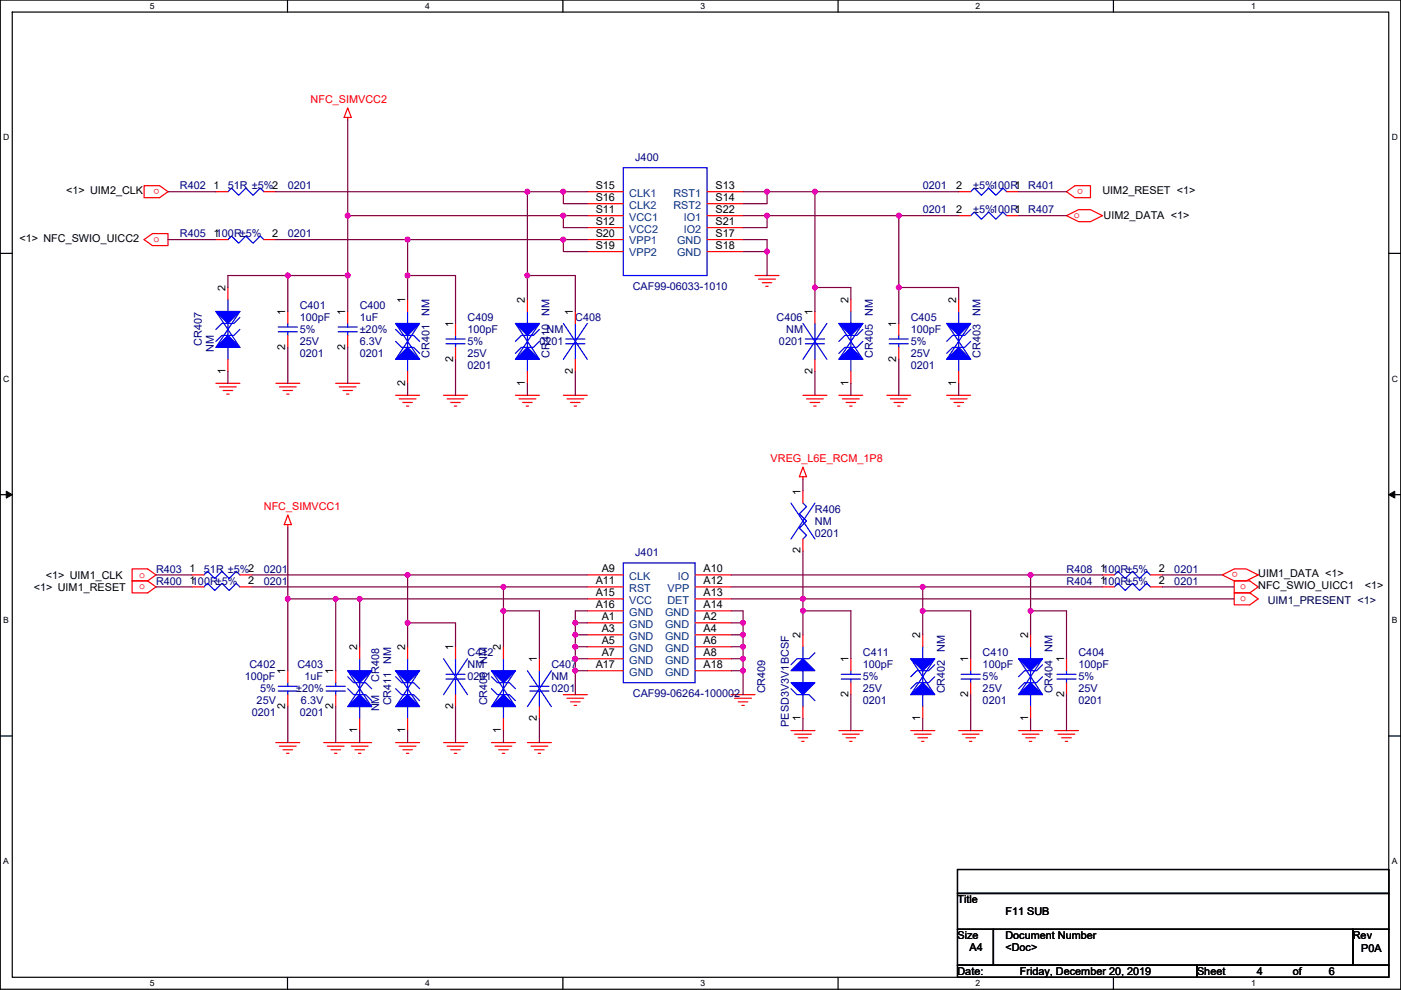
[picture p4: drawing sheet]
<svg xmlns="http://www.w3.org/2000/svg" width="297mm" height="210mm" viewBox="0 0 297 210" stroke-linecap="round" stroke-linejoin="round" font-family="sans-serif">
<path d="M.1 0h296.9v209.8h-296.9zM2.6 2.6h291.8v204.7h-291.8z" fill="none" stroke="#000" stroke-width=".25"/>
<g fill="#fff">
<path d="M31.8 .3h1v2h-1z"/>
<path d="M31.8 207.5h1v2.1h-1z"/>
</g>
<path d="M61 0v2.6M61 207.3v2.5" fill="none" stroke="#000" stroke-width=".25"/>
<g fill="#fff">
<path d="M90.1 .3h1v2h-1z"/>
<path d="M90.1 207.5h1v2.1h-1z"/>
</g>
<path d="M119.3 0v2.6M119.3 207.3v2.5" fill="none" stroke="#000" stroke-width=".25"/>
<g fill="#fff">
<path d="M148.5 .3h1v2h-1z"/>
<path d="M148.5 207.5h1v2.1h-1z"/>
</g>
<path d="M177.7 0v2.6M177.7 207.3v2.5" fill="none" stroke="#000" stroke-width=".25"/>
<g fill="#fff">
<path d="M206.9 .3h1v2h-1z"/>
<path d="M206.9 207.5h1v2.1h-1z"/>
</g>
<path d="M236.1 0v2.6M236.1 207.3v2.5" fill="none" stroke="#000" stroke-width=".25"/>
<g fill="#fff">
<path d="M265.2 .3h1v2h-1z"/>
<path d="M265.2 207.5h1v2.1h-1z"/>
<path d="M.7 28.2h1.3v2h-1.3z"/>
<path d="M295.1 28.2h1.3v2h-1.3z"/>
<path d="M.7 79.3h1.3v2.1h-1.3z"/>
<path d="M295.1 79.3h1.3v2.1h-1.3z"/>
</g>
<path d="M.1 53.7h2.5M294.4 53.7h2.6" fill="none" stroke="#000" stroke-width=".25"/>
<g fill="#fff">
<path d="M.7 130.5h1.2v2h-1.2z"/>
<path d="M295.1 130.5h1.2v2h-1.2z"/>
</g>
<path d="M.1 104.9h2.5M294.4 104.9h2.6" fill="none" stroke="#000" stroke-width=".25"/>
<path d="M1.3 104.2l1.3 .7-1.3 .7zM294.4 104.9l1.3-.7v1.4z" fill="#000" stroke="#000" stroke-width=".21"/>
<g fill="#fff">
<path d="M.7 181.7h1.2v2h-1.2z"/>
<path d="M295.1 181.7h1.2v2h-1.2z"/>
</g>
<path d="M.1 156.1h2.5M294.4 156.1h2.6M203 184.4h91.4v5.1h-91.4zM203 189.5h91.4v7.6h-91.4zM203 197.1h7.6v7.6h-7.6zM210.6 197.1h76.2v7.6h-76.2zM286.8 197.1h7.6v7.6h-7.6zM203 204.7h50.8v2.6h-50.8zM253.8 204.7h40.6v2.6h-40.6z" fill="none" stroke="#000" stroke-width=".25"/>
<g fill="none" stroke="#f00" stroke-width=".25">
<path d="M30.5 39.4h3.3l1.8 1.3-1.8 1.2h-3.3zM73.7 22.9l.8 2h-1.5zM73.7 24.9v.5M30.5 50.8l1.8-1.2h3.3v2.5h-3.3zM45.8 50.8h2.5M45.8 40.7h2.5M55.9 50.8h2.6M55.9 40.7h2.6M124.5 50.8h7.6M124.5 45.7h7.6M124.5 40.7h7.6M124.5 48.3h7.6"/>
<path d="M124.5 43.2h7.6M124.5 53.4h7.6M149.9 45.7h7.6M149.9 40.7h7.6M149.9 53.4h7.6M149.9 50.8h7.6M149.9 48.3h7.6M149.9 43.2h7.6M160.1 58.4h5.1M160.8 59.2h3.6M161.6 60h2M203.3 45.7h2.5"/>
<path d="M203.3 40.7h2.5M213.4 45.7h2.6M213.4 40.7h2.6M226.1 45.7l2.6-1.2h2.5l2.5 1.2-2.5 1.3h-2.5zM226.1 40.7l1.8-1.3h3.3v2.5h-3.3zM48.3 76.2v2.6M48.3 61v2.5M61 66.1v2.5M61 71.1v2.6M73.7 66.1v2.5M73.7 71.1v2.6M86.4 63.5v2.6"/>
<path d="M86.4 78.8v2.5M96.6 68.6v2.5M96.6 73.7v2.5M111.8 78.8v2.5M111.8 63.5v2.6M122 66.1v2.5M122 76.2v2.6M162.4 60.7h.5M172.8 66.1v2.5M172.8 76.2v2.6M180.4 78.8v2.5M180.4 63.5v2.6"/>
<path d="M190.6 68.6v2.5M190.6 73.7v2.5M203.3 78.8v2.5M203.3 63.5v2.6M45.8 81.3h5.1M46.5 82.1h3.6M47.3 82.8h2M48.1 83.6h.5M58.5 81.3h5.1M59.2 82.1h3.6M60 82.8h2M60.8 83.6h.5"/>
<path d="M71.2 81.3h5.1M71.9 82.1h3.6M72.7 82.8h2M73.5 83.6h.5M83.9 83.8h5.1M84.6 84.6h3.6M85.4 85.4h2M86.2 86.1h.5M94 83.8h5.1M94.8 84.6h3.6M95.6 85.4h2M96.3 86.1h.5"/>
<path d="M109.3 83.8h5.1M110 84.6h3.6M110.8 85.4h2M111.6 86.1h.5M119.4 83.8h5.1M120.2 84.6h3.6M121 85.4h2M121.7 86.1h.5M170.2 83.8h5.1M170.2 99.1l.8 2h-1.5zM171 84.6h3.6M171.8 85.4h2"/>
<path d="M172.5 86.1h.5M177.9 83.8h5M178.6 84.6h3.6M179.4 85.4h2M180.1 86.1h.6M188 83.8h5.1M188.8 84.6h3.5M189.5 85.4h2.1M190.3 86.1h.5M200.7 83.8h5.1M201.5 84.6h3.5M202.2 85.4h2.1"/>
<path d="M203 86.1h.5M61 109.2l.8 2.1h-1.5zM61 111.3v.5M170.2 104.2v2.5M170.2 114.3v2.6M170.2 101.1v.5M28 120.7h3.3l1.8 1.2-1.8 1.3h-3.3zM28 123.2h3.3l1.8 1.3-1.8 1.3h-3.3zM40.7 124.5h2.5M40.7 121.9h2.5M50.9 124.5h2.5M50.9 121.9h2.5"/>
<path d="M76.3 137.2v2.5M86.4 137.2v2.5M96.6 137.2v2.5M106.7 137.2v2.5M114.4 139.7v2.6M124.5 127h7.6M124.5 124.5h7.6M124.5 121.9h7.6M124.5 129.6h7.6M124.5 132.1h7.6M124.5 134.6h7.6M124.5 137.2h7.6"/>
<path d="M124.5 139.7h7.6M147.4 121.9h7.6M147.4 124.5h7.6M147.4 127h7.6M147.4 129.6h7.6M147.4 132.1h7.6M147.4 134.6h7.6M147.4 137.2h7.6M147.4 139.7h7.6M170.2 134.6v2.6M180.4 139.7v2.6M195.6 134.6v2.6"/>
<path d="M205.8 139.7v2.6M218.5 134.6v2.6M226.1 139.7v2.6M233.7 121.9h2.6M233.7 124.5h2.6M243.9 121.9h2.5M243.9 124.5h2.5M259.1 121.9l2.6-1.2h2.5l2.6 1.2-2.6 1.3h-2.5zM261.7 125.8h3.3l1.8 1.2-1.8 1.3h-3.3zM261.7 123.2h3.3l1.8 1.3-1.8 1.3h-3.3zM58.5 157.5h5.1M59.2 158.3h3.6"/>
<path d="M60 159h2M60.8 159.8h.5M61 142.3v2.5M61 147.3v2.6M68.6 157.5h10.2M69.4 158.3h3.6M70.2 159h2M70.9 159.8h.5M71.2 142.3v2.5M71.2 147.3v2.6M74.5 158.3h3.5M75.2 159h2.1"/>
<path d="M76 159.8h.5M76.3 152.4v2.6M83.9 157.5h5.1M84.6 158.3h3.6M85.4 159h2M86.2 159.8h.5M86.4 152.4v2.6M94 157.5h5.1M94.8 158.3h3.6M95.6 159h2M96.3 159.8h.5M96.6 147.3v2.6"/>
<path d="M104.2 157.5h5.1M105 158.3h3.5M105.7 159h2.1M106.5 159.8h.5M106.7 152.4v2.6M111.8 157.5h5.1M112.6 158.3h3.5M113.3 159h2.1M114.1 159.8h.5M114.4 149.9v2.5M119.4 147.3h5.1M120.2 148.1h3.6"/>
<path d="M121 148.9h2M121.7 149.6h.5M124.5 142.3h7.6M147.4 142.3h7.6M155 147.3h5.1M155.8 148.1h3.5M156.5 148.9h2.1M157.3 149.6h.5M167.7 155h5.1M168.5 155.7h3.5M169.2 156.5h2.1M170 157.2h.5"/>
<path d="M170.2 149.9v2.5M177.9 155h5M178.6 155.7h3.6M179.4 156.5h2M180.1 157.2h.6M180.4 144.8v2.5M193.1 155h5.1M193.9 155.7h3.5M194.6 156.5h2.1M195.4 157.2h.5M195.6 149.9v2.5M203.3 155h5"/>
<path d="M204 155.7h3.6M204.8 156.5h2M205.5 157.2h.6M205.8 144.8v2.5M216 155h5M216.7 155.7h3.6M217.5 156.5h2M218.2 157.2h.6M218.5 149.9v2.5M223.6 155h5.1M224.3 155.7h3.6M225.1 156.5h2"/>
<path d="M225.9 157.2h.5M226.1 144.8v2.5"/>
</g>
<g fill="#00f" stroke="#00f" stroke-width=".25">
<path d="M104.2 149.9l2.5-2.6 2.6 2.6z" fill-rule="evenodd"/>
<path d="M104.2 142.3h5.1l-2.6 2.5z" fill-rule="evenodd"/>
<path d="M180.4 73.7l2.5 2.5h-5z" fill-rule="evenodd"/>
<path d="M177.9 68.6h5l-2.5 2.5z" fill-rule="evenodd"/>
<path d="M83.9 149.9l2.5-2.6 2.6 2.6z" fill-rule="evenodd"/>
<path d="M83.9 142.3h5.1l-2.6 2.5z" fill-rule="evenodd"/>
<path d="M203.3 73.7l2.5 2.5h-5.1z" fill-rule="evenodd"/>
<path d="M200.7 68.6h5.1l-2.5 2.5z" fill-rule="evenodd"/>
<path d="M167.7 144.8h5.1l-2.6 2.5z" fill-rule="evenodd"/>
<path d="M170.2 139.7l2.6 2.6h-5.1z" fill-rule="evenodd"/>
<path d="M195.6 144.8l2.6 2.5h-5.1z" fill-rule="evenodd"/>
<path d="M193.1 139.7h5.1l-2.6 2.6z" fill-rule="evenodd"/>
<path d="M218.5 144.8l2.5 2.5h-5z" fill-rule="evenodd"/>
<path d="M216 139.7h5l-2.5 2.6z" fill-rule="evenodd"/>
<path d="M45.8 73.7l2.5-2.6 2.6 2.6z" fill-rule="evenodd"/>
<path d="M45.8 66.1h5.1l-2.6 2.5z" fill-rule="evenodd"/>
<path d="M73.7 149.9l2.6-2.6 2.5 2.6z" fill-rule="evenodd"/>
<path d="M73.7 142.3h5.1l-2.5 2.5z" fill-rule="evenodd"/>
<path d="M83.9 68.6h5.1l-2.6 2.5z" fill-rule="evenodd"/>
<path d="M83.9 76.2l2.5-2.5 2.6 2.5z" fill-rule="evenodd"/>
<path d="M111.8 73.7l2.6 2.5h-5.1z" fill-rule="evenodd"/>
<path d="M109.3 68.6h5.1l-2.6 2.5z" fill-rule="evenodd"/>
</g>
<g fill="none" stroke="#00f" stroke-width=".25">
<path d="M132.1 35.6h17.8v22.8h-17.8zM48.3 50.8l.8-.7 1.5 1.5 1.5-1.5 1.6 1.5 1.5-1.5 .7 .7M48.3 40.7l.8-.8 1.5 1.5 1.5-1.5 1.6 1.5 1.5-1.5 .7 .8M205.8 45.7l.8-.7 1.5 1.5 1.5-1.5 1.5 1.5 1.6-1.5 .7 .7M205.8 40.7l.8-.8 1.5 1.5 1.5-1.5 1.5 1.5 1.6-1.5 .7 .8M45.8 66.1l5.1 7.6M48.3 73.7v2.5M48.3 68.6v2.5M48.3 63.5v2.6M50.9 69.9l-1.3 1.2h-2.5l-1.3 1.3M50.9 67.3l-1.3 1.3h-2.5l-1.3 1.3M50.9 66.1l-5.1 7.6"/>
<path d="M59 69.4h4.1M59 70.4h4.1M61 68.6v.8M61 70.4v.7M71.7 69.4h4.1M71.7 70.4h4.1M73.7 68.6v.8M73.7 70.4v.7M83.9 69.9l1.3 1.2h2.5l1.3 1.3M83.9 72.4l1.3 1.3h2.5l1.3 1.3M83.9 68.6l5.1 7.6M86.4 66.1v2.5"/>
<path d="M86.4 71.1v2.6M86.4 76.2v2.6M89 68.6l-5.1 7.6M94.5 71.9h4.1M94.5 72.9h4.1M96.6 71.1v.8M96.6 72.9v.8M109.3 68.6l5.1 7.6M111.8 66.1v2.5M111.8 76.2v2.6M111.8 71.1v2.6M114.4 68.6l-5.1 7.6"/>
<path d="M114.4 69.9l-1.3 1.2h-2.5l-1.3 1.3M114.4 72.4l-1.3 1.3h-2.5l-1.3 1.3M119.4 68.6l5.1 7.6M119.9 71.9h4.1M119.9 72.9h4.1M122 68.6v3.3M122 72.9v3.3M124.5 68.6l-5.1 7.6M170.2 68.6l5.1 7.6M170.7 71.9h4.1M170.7 72.9h4.1M172.8 68.6v3.3"/>
<path d="M172.8 72.9v3.3M175.3 68.6l-5.1 7.6M177.9 68.6l5 7.6M180.4 76.2v2.6M180.4 71.1v2.6M180.4 66.1v2.5M182.9 72.4l-1.2 1.3h-2.6l-1.2 1.3M182.9 68.6l-5 7.6M182.9 69.9l-1.2 1.2h-2.6l-1.2 1.3M188.5 71.9h4.1M188.5 72.9h4.1M190.6 71.1v.8"/>
<path d="M190.6 72.9v.8M200.7 68.6l5.1 7.6M203.3 66.1v2.5M203.3 76.2v2.6M203.3 71.1v2.6M205.8 68.6l-5.1 7.6M205.8 69.9l-1.3 1.2h-2.5l-1.3 1.3M205.8 72.4l-1.3 1.3h-2.5l-1.3 1.3M132.1 119.4h15.3v25.4h-15.3zM167.7 106.7l5.1 7.6M170.2 106.7l.8 .8-1.5 1.5 1.5 1.5-1.5 1.5 1.5 1.6-.8 .7M172.8 106.7l-5.1 7.6"/>
<path d="M43.2 124.5l.8-.8 1.5 1.5 1.6-1.5 1.5 1.5 1.5-1.5 .8 .8M43.2 121.9l.8-.7 1.5 1.5 1.6-1.5 1.5 1.5 1.5-1.5 .8 .7M76.3 139.7v2.6M86.4 139.7v2.6M94 139.7l5.1 7.6M96.6 139.7v3.3M99.1 139.7l-5.1 7.6M106.7 139.7v2.6M170.2 137.2v2.5M172.8 138.5l-1.3 1.2h-2.5l-1.3 1.3M193.1 139.7l5.1 7.6M195.6 137.2v2.5"/>
<path d="M198.2 139.7l-5.1 7.6M216 139.7l5 7.6M218.5 137.2v2.5M221 139.7l-5 7.6M236.3 121.9l.7-.7 1.6 1.5 1.5-1.5 1.5 1.5 1.5-1.5 .8 .7M236.3 124.5l.7-.8 1.6 1.5 1.5-1.5 1.5 1.5 1.5-1.5 .8 .8M59 145.6h4.1M59 146.6h4.1M61 144.8v.8M61 146.6v.7M69.1 145.6h4.1M69.1 146.6h4.1"/>
<path d="M71.2 144.8v.8M71.2 146.6v.7M73.7 142.3l5.1 7.6M73.7 143.5l1.3 1.3h2.5l1.3 1.3M73.7 146.1l1.3 1.2h2.5l1.3 1.3M76.3 149.9v2.5M76.3 144.8v2.5M78.8 142.3l-5.1 7.6M83.9 146.1l1.3 1.2h2.5l1.3 1.3M83.9 142.3l5.1 7.6M83.9 143.5l1.3 1.3h2.5l1.3 1.3M86.4 149.9v2.5"/>
<path d="M86.4 144.8v2.5M89 142.3l-5.1 7.6M94.5 143h4.1M94.5 144h4.1M96.6 144v3.3M104.2 143.5l1.3 1.3h2.5l1.3 1.3M104.2 146.1l1.3 1.2h2.5l1.3 1.3M104.2 142.3l5.1 7.6M106.7 149.9v2.5M106.7 144.8v2.5M109.3 142.3l-5.1 7.6M111.8 142.3l5.1 7.6"/>
<path d="M112.3 145.6h4.1M112.3 146.6h4.1M114.4 142.3v3.3M114.4 146.6v3.3M116.9 142.3l-5.1 7.6M167.7 146.1l1.3 1.2h2.5l1.3 1.3M170.2 147.3v2.6M170.2 142.3v2.5M178.4 143h4M178.4 144h4M180.4 142.3v.7M180.4 144v.8"/>
<path d="M195.6 147.3v2.6M195.6 142.3v2.5M198.2 143.5l-1.3 1.3h-2.5l-1.3 1.3M198.2 141l-1.3 1.3h-2.5l-1.3 1.2M203.8 143h4M203.8 144h4M205.8 142.3v.7M205.8 144v.8M218.5 147.3v2.6M218.5 142.3v2.5M221 143.5l-1.2 1.3h-2.6l-1.2 1.3M221 141l-1.2 1.3h-2.6l-1.2 1.2"/>
<path d="M224.1 143h4.1M224.1 144h4.1M226.1 142.3v.7M226.1 144v.8"/>
</g>
<g fill="none" stroke="#800040" stroke-width=".25">
<path d="M73.7 25.4v20.3M35.6 50.8h10.2M35.6 40.7h10.2M58.5 50.8h27.9M58.5 40.7h53.3M61 58.4h12.7M61 58.4h-12.7v2.6M61 58.4v7.7M73.7 45.7h45.7M73.7 45.7v12.7M73.7 58.4v7.7M86.4 50.8v7.6"/>
<path d="M86.4 58.4v5.1M86.4 58.4h10.2v10.2M86.4 50.8h33M111.8 40.7v17.7M111.8 58.4h10.2v7.7M111.8 58.4v5.1M111.8 40.7h7.6M119.4 40.7v2.5h5.1M119.4 40.7h5.1M119.4 45.7h5.1M119.4 50.8h5.1M119.4 50.8v2.6h5.1"/>
<path d="M119.4 45.7v2.6h5.1M157.5 40.7h5.1M157.5 45.7h5.1M157.5 50.8h5.1v2.6M157.5 53.4h5.1M162.6 40.7h10.2M162.6 45.7h28M162.6 40.7v2.5h-5.1M162.6 45.7v2.6h-5.1M162.6 53.4v5M172.8 40.7v20.3M172.8 40.7h30.5"/>
<path d="M190.6 45.7v15.3M190.6 45.7h12.7M216 40.7h10.1M216 45.7h10.1M48.3 78.8v2.5M61 73.7v7.6M73.7 73.7v7.6M96.6 76.2v7.6M122 78.8v5M172.8 61v5.1M172.8 78.8v5M172.8 61h7.6v2.5"/>
<path d="M190.6 76.2v7.6M190.6 61v7.6M190.6 61h12.7v2.5M86.4 81.3v2.5M111.8 81.3v2.5M180.4 81.3v2.5M203.3 81.3v2.5M61 111.8v15.2M170.2 116.9v10.1M170.2 101.6v2.6M33.1 121.9h7.6M33.1 124.5h7.6"/>
<path d="M53.4 124.5h53.3M53.4 121.9h33M61 127v15.3M61 127h10.2M71.2 127h5.1M71.2 127v15.3M76.3 127v10.2M76.3 127h48.2M86.4 121.9v10.2M86.4 132.1h10.2v5.1M86.4 132.1v5.1M86.4 121.9h38.1"/>
<path d="M106.7 124.5h17.8M106.7 129.6h7.7v10.1M106.7 124.5v5.1M106.7 129.6v7.6M122 132.1v2.5M122 132.1h2.5M122 134.6v2.6M122 137.2v2.5M122 139.7v2.6M122 134.6h2.5M122 137.2h2.5M122 139.7h2.5"/>
<path d="M124.5 129.6h-2.5v2.5M155 121.9h63.5M155 127h15.2M155 129.6h2.5v2.5M155 132.1h2.5M155 134.6h2.5M155 137.2h2.5M155 139.7h2.5M155 124.5h40.6M157.5 132.1v2.5M157.5 134.6v2.6M157.5 137.2v2.5"/>
<path d="M157.5 139.7v2.6M170.2 127v2.6M170.2 127h91.5M170.2 129.6h10.2v10.1M170.2 129.6v5M195.6 129.6h10.2v10.1M195.6 129.6v5M195.6 124.5v5.1M195.6 124.5h38.1M218.5 129.6h7.6v10.1M218.5 121.9v7.7M218.5 129.6v5"/>
<path d="M218.5 121.9h15.2M246.4 121.9h12.7M246.4 124.5h15.3M61 149.9v7.6M71.2 149.9v7.6M76.3 155v2.5M86.4 155v2.5M96.6 149.9v7.6M106.7 155v2.5M114.4 152.4v5.1M122 142.3v5M122 142.3h2.5"/>
<path d="M155 142.3h2.5v5M170.2 152.4v2.6M180.4 147.3v7.7M195.6 152.4v2.6M205.8 147.3v7.7M218.5 152.4v2.6M226.1 147.3v7.7"/>
</g>
<g fill="#f0f" stroke="#f0f" stroke-width=".25">
<circle cx="157.5" cy="134.6" r=".5"/>
<circle cx="157.5" cy="132.1" r=".5"/>
<circle cx="122" cy="137.2" r=".5"/>
<circle cx="157.5" cy="137.2" r=".5"/>
<circle cx="122" cy="139.7" r=".5"/>
<circle cx="122" cy="142.2" r=".5"/>
<circle cx="86.4" cy="121.9" r=".5"/>
<circle cx="106.7" cy="124.5" r=".5"/>
<circle cx="106.7" cy="129.5" r=".5"/>
<circle cx="122" cy="134.6" r=".5"/>
<circle cx="122" cy="132.1" r=".5"/>
<circle cx="157.5" cy="139.7" r=".5"/>
<circle cx="157.5" cy="142.2" r=".5"/>
<circle cx="218.5" cy="129.5" r=".5"/>
<circle cx="195.6" cy="124.5" r=".5"/>
<circle cx="218.5" cy="121.9" r=".5"/>
<circle cx="61" cy="127" r=".5"/>
<circle cx="71.2" cy="127" r=".5"/>
<circle cx="76.2" cy="127" r=".5"/>
<circle cx="170.2" cy="127" r=".5"/>
<circle cx="162.6" cy="40.6" r=".5"/>
<circle cx="111.8" cy="58.4" r=".5"/>
<circle cx="111.8" cy="40.6" r=".5"/>
<circle cx="119.4" cy="40.6" r=".5"/>
<circle cx="61" cy="58.4" r=".5"/>
<circle cx="73.7" cy="58.4" r=".5"/>
<circle cx="119.4" cy="45.7" r=".5"/>
<circle cx="73.7" cy="45.7" r=".5"/>
<circle cx="86.4" cy="50.8" r=".5"/>
<circle cx="86.4" cy="58.4" r=".5"/>
<circle cx="119.4" cy="50.8" r=".5"/>
<circle cx="162.6" cy="45.7" r=".5"/>
<circle cx="172.8" cy="61" r=".5"/>
<circle cx="172.8" cy="40.6" r=".5"/>
<circle cx="190.5" cy="61" r=".5"/>
<circle cx="190.5" cy="45.7" r=".5"/>
<circle cx="162.6" cy="53.3" r=".5"/>
<circle cx="195.6" cy="129.5" r=".5"/>
<circle cx="170.2" cy="129.5" r=".5"/>
<circle cx="86.4" cy="132.1" r=".5"/>
</g>
<g font-size="2.3" fill="#f00">
<text x="65.8" y="21.9">NFC_SIMVCC2</text>
<text x="33.8" y="40" transform="rotate(180 33.8 40)">o</text>
<text x="229.7" y="40" transform="rotate(180 229.7 40)">o</text>
<text x="227.6" y="46.3">o</text>
<text x="32.6" y="51.4">o</text>
<text x="163.4" y="98.1">VREG_L6E_RCM_1P8</text>
<text x="55.9" y="108.2">NFC_SIMVCC1</text>
<text x="29.5" y="122.5">o</text>
<text x="29.5" y="125">o</text>
<text x="262.4" y="121.3" transform="rotate(180 262.4 121.3)">o</text>
<text x="263" y="125">o</text>
<text x="263" y="127.6">o</text>
</g>
<g font-size="2.3" fill="#000080">
<text x="134.7" y="34.1">J400</text>
<text x="38.2" y="40.2">R402</text>
<text x="48.3" y="40.2">51R ±5%2</text>
<text x="61" y="40.2">0201</text>
<text x="195.6" y="40.2">0201</text>
<text x="206.3" y="40.2">±5%100R1 R401</text>
<text x="195.6" y="45.3">0201</text>
<text x="206.3" y="45.3">±5%100R1 R407</text>
<text x="38.2" y="50.3">R405</text>
<text x="61" y="50.3">0201</text>
<text x="63.6" y="65.6">C401</text>
<text x="76.3" y="65.6">C400</text>
<text x="134.2" y="61.5">CAF99-06033-1010</text>
<text x="63.6" y="68.1">100pF</text>
<text x="63.6" y="70.7">5%</text>
<text x="76.3" y="68.1">1uF</text>
<text x="76.3" y="70.7">±20%</text>
<text x="91.1" y="67.1" transform="rotate(-90 91.1 67.1)">NM</text>
<text x="99.1" y="68.1">C409</text>
<text x="99.1" y="70.7">100pF</text>
<text x="115.9" y="70.7">NM</text>
<text x="116.5" y="67.1" transform="rotate(-90 116.5 67.1)">NM</text>
<text x="122" y="68.1">C408</text>
<text x="164.7" y="68.1">C406</text>
<text x="166.7" y="70.7">NM</text>
<text x="185.1" y="67.1" transform="rotate(-90 185.1 67.1)">NM</text>
<text x="193.1" y="68.1">C405</text>
<text x="193.1" y="70.7">100pF</text>
<text x="207.9" y="67.1" transform="rotate(-90 207.9 67.1)">NM</text>
<text x="42.8" y="73.4" transform="rotate(-90 42.8 73.4)">CR407</text>
<text x="45.4" y="74.7" transform="rotate(-90 45.4 74.7)">NM</text>
<text x="63.6" y="75.7">0201</text>
<text x="63.6" y="73.2">25V</text>
<text x="76.3" y="75.7">0201</text>
<text x="76.3" y="73.2">6.3V</text>
<text x="91.1" y="76" transform="rotate(-90 91.1 76)">CR401</text>
<text x="99.1" y="75.7">25V</text>
<text x="99.1" y="73.2">5%</text>
<text x="114.4" y="73.2">0201</text>
<text x="116.5" y="76" transform="rotate(-90 116.5 76)">CR410</text>
<text x="165.2" y="73.2">0201</text>
<text x="185.1" y="76" transform="rotate(-90 185.1 76)">CR405</text>
<text x="193.1" y="75.7">25V</text>
<text x="193.1" y="73.2">5%</text>
<text x="207.9" y="76" transform="rotate(-90 207.9 76)">CR403</text>
<text x="99.1" y="78.3">0201</text>
<text x="193.1" y="78.3">0201</text>
<text x="172.8" y="108.8">R406</text>
<text x="172.8" y="111.3">NM</text>
<text x="172.8" y="113.8">0201</text>
<text x="134.7" y="117.9">J401</text>
<text x="33.1" y="124">R400</text>
<text x="33.1" y="121.5">R403</text>
<text x="43.2" y="121.5">51R ±5%2</text>
<text x="55.9" y="124">0201</text>
<text x="55.9" y="121.5">0201</text>
<text x="226.1" y="121.5">R408</text>
<text x="226.1" y="124">R404</text>
<text x="249" y="121.5">0201</text>
<text x="249" y="124">0201</text>
<text x="52.9" y="141.8">C402</text>
<text x="63.1" y="141.8">C403</text>
<text x="82.9" y="140.7" transform="rotate(-90 82.9 140.7)">NM</text>
<text x="99.1" y="139.2">C412</text>
<text x="99.1" y="141.8">NM</text>
<text x="103.3" y="140.7" transform="rotate(-90 103.3 140.7)">NM</text>
<text x="116.9" y="141.8">C407</text>
<text x="182.9" y="139.2">C411</text>
<text x="182.9" y="141.8">100pF</text>
<text x="200.3" y="138.2" transform="rotate(-90 200.3 138.2)">NM</text>
<text x="208.3" y="139.2">C410</text>
<text x="208.3" y="141.8">100pF</text>
<text x="223.2" y="138.2" transform="rotate(-90 223.2 138.2)">NM</text>
<text x="228.7" y="139.2">C404</text>
<text x="228.7" y="141.8">100pF</text>
<text x="51.9" y="144.3">100pF</text>
<text x="54.4" y="149.4">25V</text>
<text x="55.2" y="146.9">5%</text>
<text x="62.8" y="146.9">±20%</text>
<text x="63.8" y="149.4">6.3V</text>
<text x="64.6" y="144.3">1uF</text>
<text x="80.4" y="144.5" transform="rotate(-90 80.4 144.5)">CR408</text>
<text x="82.9" y="149.6" transform="rotate(-90 82.9 149.6)">CR411</text>
<text x="99.1" y="144.3">0201</text>
<text x="103.3" y="149.6" transform="rotate(-90 103.3 149.6)">CR406</text>
<text x="116.9" y="144.3">NM</text>
<text x="116.9" y="146.9">0201</text>
<text x="134.2" y="147.9">CAF99-06264-100002</text>
<text x="162.2" y="147.1" transform="rotate(-90 162.2 147.1)">CR409</text>
<text x="182.9" y="149.4">0201</text>
<text x="182.9" y="146.9">25V</text>
<text x="182.9" y="144.3">5%</text>
<text x="200.3" y="147.1" transform="rotate(-90 200.3 147.1)">CR402</text>
<text x="208.3" y="149.4">0201</text>
<text x="208.3" y="146.9">25V</text>
<text x="208.3" y="144.3">5%</text>
<text x="223.2" y="147.1" transform="rotate(-90 223.2 147.1)">CR404</text>
<text x="228.7" y="149.4">0201</text>
<text x="228.7" y="146.9">25V</text>
<text x="228.7" y="144.3">5%</text>
<text x="53.4" y="151.9">0201</text>
<text x="63.6" y="151.9">0201</text>
<text x="80.4" y="150.9" transform="rotate(-90 80.4 150.9)">NM</text>
<text x="167.3" y="154.2" transform="rotate(-90 167.3 154.2)">PESD3V3V1BCSF</text>
</g>
<g font-size="2.3">
<text x="14" y="41.2">&lt;1&gt; UIM2_CLK</text>
<text x="45.3" y="40.1">1</text>
<text x="126.3" y="40.1">S15</text>
<text x="151.7" y="40.1">S13</text>
<text x="202.8" y="40.1">2</text>
<text x="233.7" y="41.2">UIM2_RESET &lt;1&gt;</text>
<text x="126.3" y="45.2">S11</text>
<text x="126.3" y="47.8">S12</text>
<text x="126.3" y="42.7">S16</text>
<text x="151.7" y="42.7">S14</text>
<text x="151.7" y="45.2">S22</text>
<text x="151.7" y="47.8">S21</text>
<text x="202.8" y="45.2">2</text>
<text x="234" y="46.5">UIM2_DATA &lt;1&gt;</text>
<text x="4.1" y="51.4">&lt;1&gt; NFC_SWIO_UICC2</text>
<text x="45.3" y="50.3">1100R±5%</text>
<text x="57.7" y="50.3">2</text>
<text x="126.3" y="50.3">S20</text>
<text x="126.3" y="52.8">S19</text>
<text x="151.7" y="52.8">S18</text>
<text x="151.7" y="50.3">S17</text>
<text x="47.8" y="61.7" transform="rotate(-90 47.8 61.7)">2</text>
<text x="85.9" y="64.3" transform="rotate(-90 85.9 64.3)">1</text>
<text x="111.3" y="64.3" transform="rotate(-90 111.3 64.3)">2</text>
<text x="179.9" y="64.3" transform="rotate(-90 179.9 64.3)">2</text>
<text x="202.7" y="64.3" transform="rotate(-90 202.7 64.3)">2</text>
<text x="60.5" y="66.8" transform="rotate(-90 60.5 66.8)">1</text>
<text x="73.2" y="66.8" transform="rotate(-90 73.2 66.8)">1</text>
<text x="96.1" y="69.4" transform="rotate(-90 96.1 69.4)">1</text>
<text x="121.5" y="66.8" transform="rotate(-90 121.5 66.8)">1</text>
<text x="172.3" y="66.8" transform="rotate(-90 172.3 66.8)">1</text>
<text x="190" y="69.4" transform="rotate(-90 190 69.4)">1</text>
<text x="60.5" y="74.2" transform="rotate(-90 60.5 74.2)">2</text>
<text x="73.2" y="74.2" transform="rotate(-90 73.2 74.2)">2</text>
<text x="96.1" y="76.8" transform="rotate(-90 96.1 76.8)">2</text>
<text x="190" y="76.8" transform="rotate(-90 190 76.8)">2</text>
<text x="47.8" y="79.3" transform="rotate(-90 47.8 79.3)">1</text>
<text x="85.9" y="81.8" transform="rotate(-90 85.9 81.8)">2</text>
<text x="111.3" y="81.8" transform="rotate(-90 111.3 81.8)">1</text>
<text x="121.5" y="79.3" transform="rotate(-90 121.5 79.3)">2</text>
<text x="172.3" y="79.3" transform="rotate(-90 172.3 79.3)">2</text>
<text x="179.9" y="81.8" transform="rotate(-90 179.9 81.8)">1</text>
<text x="202.7" y="81.8" transform="rotate(-90 202.7 81.8)">1</text>
<text x="169.7" y="104.9" transform="rotate(-90 169.7 104.9)">1</text>
<text x="169.7" y="117.4" transform="rotate(-90 169.7 117.4)">2</text>
<text x="7.2" y="125.3">&lt;1&gt; UIM1_RESET</text>
<text x="9.7" y="122.7">&lt;1&gt; UIM1_CLK</text>
<text x="40.2" y="124">1100R±5%</text>
<text x="40.2" y="121.4">1</text>
<text x="52.6" y="124">2</text>
<text x="126.3" y="124">A11</text>
<text x="127.6" y="121.4">A9</text>
<text x="149.2" y="124">A12</text>
<text x="149.2" y="121.4">A10</text>
<text x="233.2" y="121.4">1100R±5%</text>
<text x="233.2" y="124">1100R±5%</text>
<text x="245.7" y="121.4">2</text>
<text x="245.7" y="124">2</text>
<text x="266.8" y="122.5">UIM1_DATA &lt;1&gt;</text>
<text x="266.8" y="125">NFC_SWIO_UICC1</text>
<text x="289.4" y="125">&lt;1&gt;</text>
<text x="126.3" y="126.5">A15</text>
<text x="126.3" y="129">A16</text>
<text x="127.6" y="131.6">A1</text>
<text x="149.2" y="129">A14</text>
<text x="149.2" y="131.6">A2</text>
<text x="149.2" y="126.5">A13</text>
<text x="75.7" y="137.9" transform="rotate(-90 75.7 137.9)">2</text>
<text x="85.9" y="137.9" transform="rotate(-90 85.9 137.9)">2</text>
<text x="96.1" y="137.9" transform="rotate(-90 96.1 137.9)">1</text>
<text x="106.2" y="137.9" transform="rotate(-90 106.2 137.9)">2</text>
<text x="127.6" y="134.1">A3</text>
<text x="127.6" y="136.7">A5</text>
<text x="149.2" y="134.1">A4</text>
<text x="149.2" y="136.7">A6</text>
<text x="169.7" y="135.4" transform="rotate(-90 169.7 135.4)">2</text>
<text x="195.1" y="135.4" transform="rotate(-90 195.1 135.4)">2</text>
<text x="218" y="135.4" transform="rotate(-90 218 135.4)">2</text>
<text x="60.5" y="143" transform="rotate(-90 60.5 143)">1</text>
<text x="70.7" y="143" transform="rotate(-90 70.7 143)">1</text>
<text x="113.8" y="140.5" transform="rotate(-90 113.8 140.5)">1</text>
<text x="126.3" y="141.7">A17</text>
<text x="127.6" y="139.2">A7</text>
<text x="149.2" y="139.2">A8</text>
<text x="149.2" y="141.7">A18</text>
<text x="179.9" y="140.5" transform="rotate(-90 179.9 140.5)">1</text>
<text x="205.3" y="140.5" transform="rotate(-90 205.3 140.5)">1</text>
<text x="225.6" y="140.5" transform="rotate(-90 225.6 140.5)">1</text>
<text x="179.9" y="147.9" transform="rotate(-90 179.9 147.9)">2</text>
<text x="205.3" y="147.9" transform="rotate(-90 205.3 147.9)">2</text>
<text x="225.6" y="147.9" transform="rotate(-90 225.6 147.9)">2</text>
<text x="60.5" y="150.4" transform="rotate(-90 60.5 150.4)">2</text>
<text x="70.7" y="150.4" transform="rotate(-90 70.7 150.4)">2</text>
<text x="75.7" y="155.5" transform="rotate(-90 75.7 155.5)">1</text>
<text x="85.9" y="155.5" transform="rotate(-90 85.9 155.5)">1</text>
<text x="96.1" y="150.4" transform="rotate(-90 96.1 150.4)">2</text>
<text x="106.2" y="155.5" transform="rotate(-90 106.2 155.5)">1</text>
<text x="113.8" y="153" transform="rotate(-90 113.8 153)">2</text>
<text x="169.7" y="153" transform="rotate(-90 169.7 153)">1</text>
<text x="195.1" y="153" transform="rotate(-90 195.1 153)">1</text>
<text x="218" y="153" transform="rotate(-90 218 153)">1</text>
<text x="203" y="191.6">Title</text>
<text x="213.2" y="194.1">F11 SUB</text>
<text x="203" y="199.2">Size</text>
<text x="205.5" y="201.7">A4</text>
<text x="213.2" y="199.2">Document Number</text>
<text x="213.2" y="201.7">&lt;Doc&gt;</text>
<text x="286.8" y="199.2">Rev</text>
<text x="288.6" y="202">P0A</text>
<text x="203" y="206.8">Date:</text>
<text x="216.2" y="206.8">Friday, December 20, 2019</text>
<text x="253.8" y="206.8">Sheet</text>
<text x="266.5" y="206.8">4</text>
<text x="274.1" y="206.8">of</text>
<text x="281.7" y="206.8">6</text>
</g>
<g font-size="2.3" fill="#004080">
<text x="133.4" y="41.7">CLK1</text>
<text x="142.8" y="41.7">RST1</text>
<text x="133.4" y="46.8">VCC1</text>
<text x="133.4" y="44.2">CLK2</text>
<text x="142.8" y="44.2">RST2</text>
<text x="145" y="46.8">IO1</text>
<text x="133.4" y="51.9">VPP1</text>
<text x="133.4" y="49.3">VCC2</text>
<text x="143.6" y="51.9">GND</text>
<text x="145" y="49.3">IO2</text>
<text x="133.4" y="54.4">VPP2</text>
<text x="143.6" y="54.4">GND</text>
<text x="133.4" y="125.5">RST</text>
<text x="133.4" y="123">CLK</text>
<text x="141.5" y="125.5">VPP</text>
<text x="143.7" y="123">IO</text>
<text x="133.4" y="128.1">VCC</text>
<text x="133.4" y="130.6">GND</text>
<text x="141" y="130.6">GND</text>
<text x="141.5" y="128.1">DET</text>
<text x="133.4" y="133.1">GND</text>
<text x="133.4" y="135.7">GND</text>
<text x="141" y="133.1">GND</text>
<text x="141" y="135.7">GND</text>
<text x="133.4" y="138.2">GND</text>
<text x="133.4" y="140.8">GND</text>
<text x="133.4" y="143.3">GND</text>
<text x="141" y="138.2">GND</text>
<text x="141" y="140.8">GND</text>
<text x="141" y="143.3">GND</text>
</g>
<text font-size="2.3" fill="#000040" x="268.8" y="128.1">UIM1_PRESENT &lt;1&gt;</text>
<g font-size="1.8">
<text x="31.8" y="1.9">5</text>
<text x="90.1" y="1.9">4</text>
<text x="148.5" y="1.9">3</text>
<text x="206.9" y="1.9">2</text>
<text x="265.2" y="1.9">1</text>
<text x=".7" y="29.8">D</text>
<text x="295.1" y="29.8">D</text>
<text x=".7" y="81">C</text>
<text x="295.1" y="81">C</text>
<text x=".7" y="132.1">B</text>
<text x="295.1" y="132.1">B</text>
<text x=".7" y="183.3">A</text>
<text x="295.1" y="183.3">A</text>
<text x="31.8" y="209.2">5</text>
<text x="90.1" y="209.2">4</text>
<text x="148.5" y="209.2">3</text>
<text x="206.9" y="209.2">2</text>
<text x="265.2" y="209.2">1</text>
</g>
</svg>
